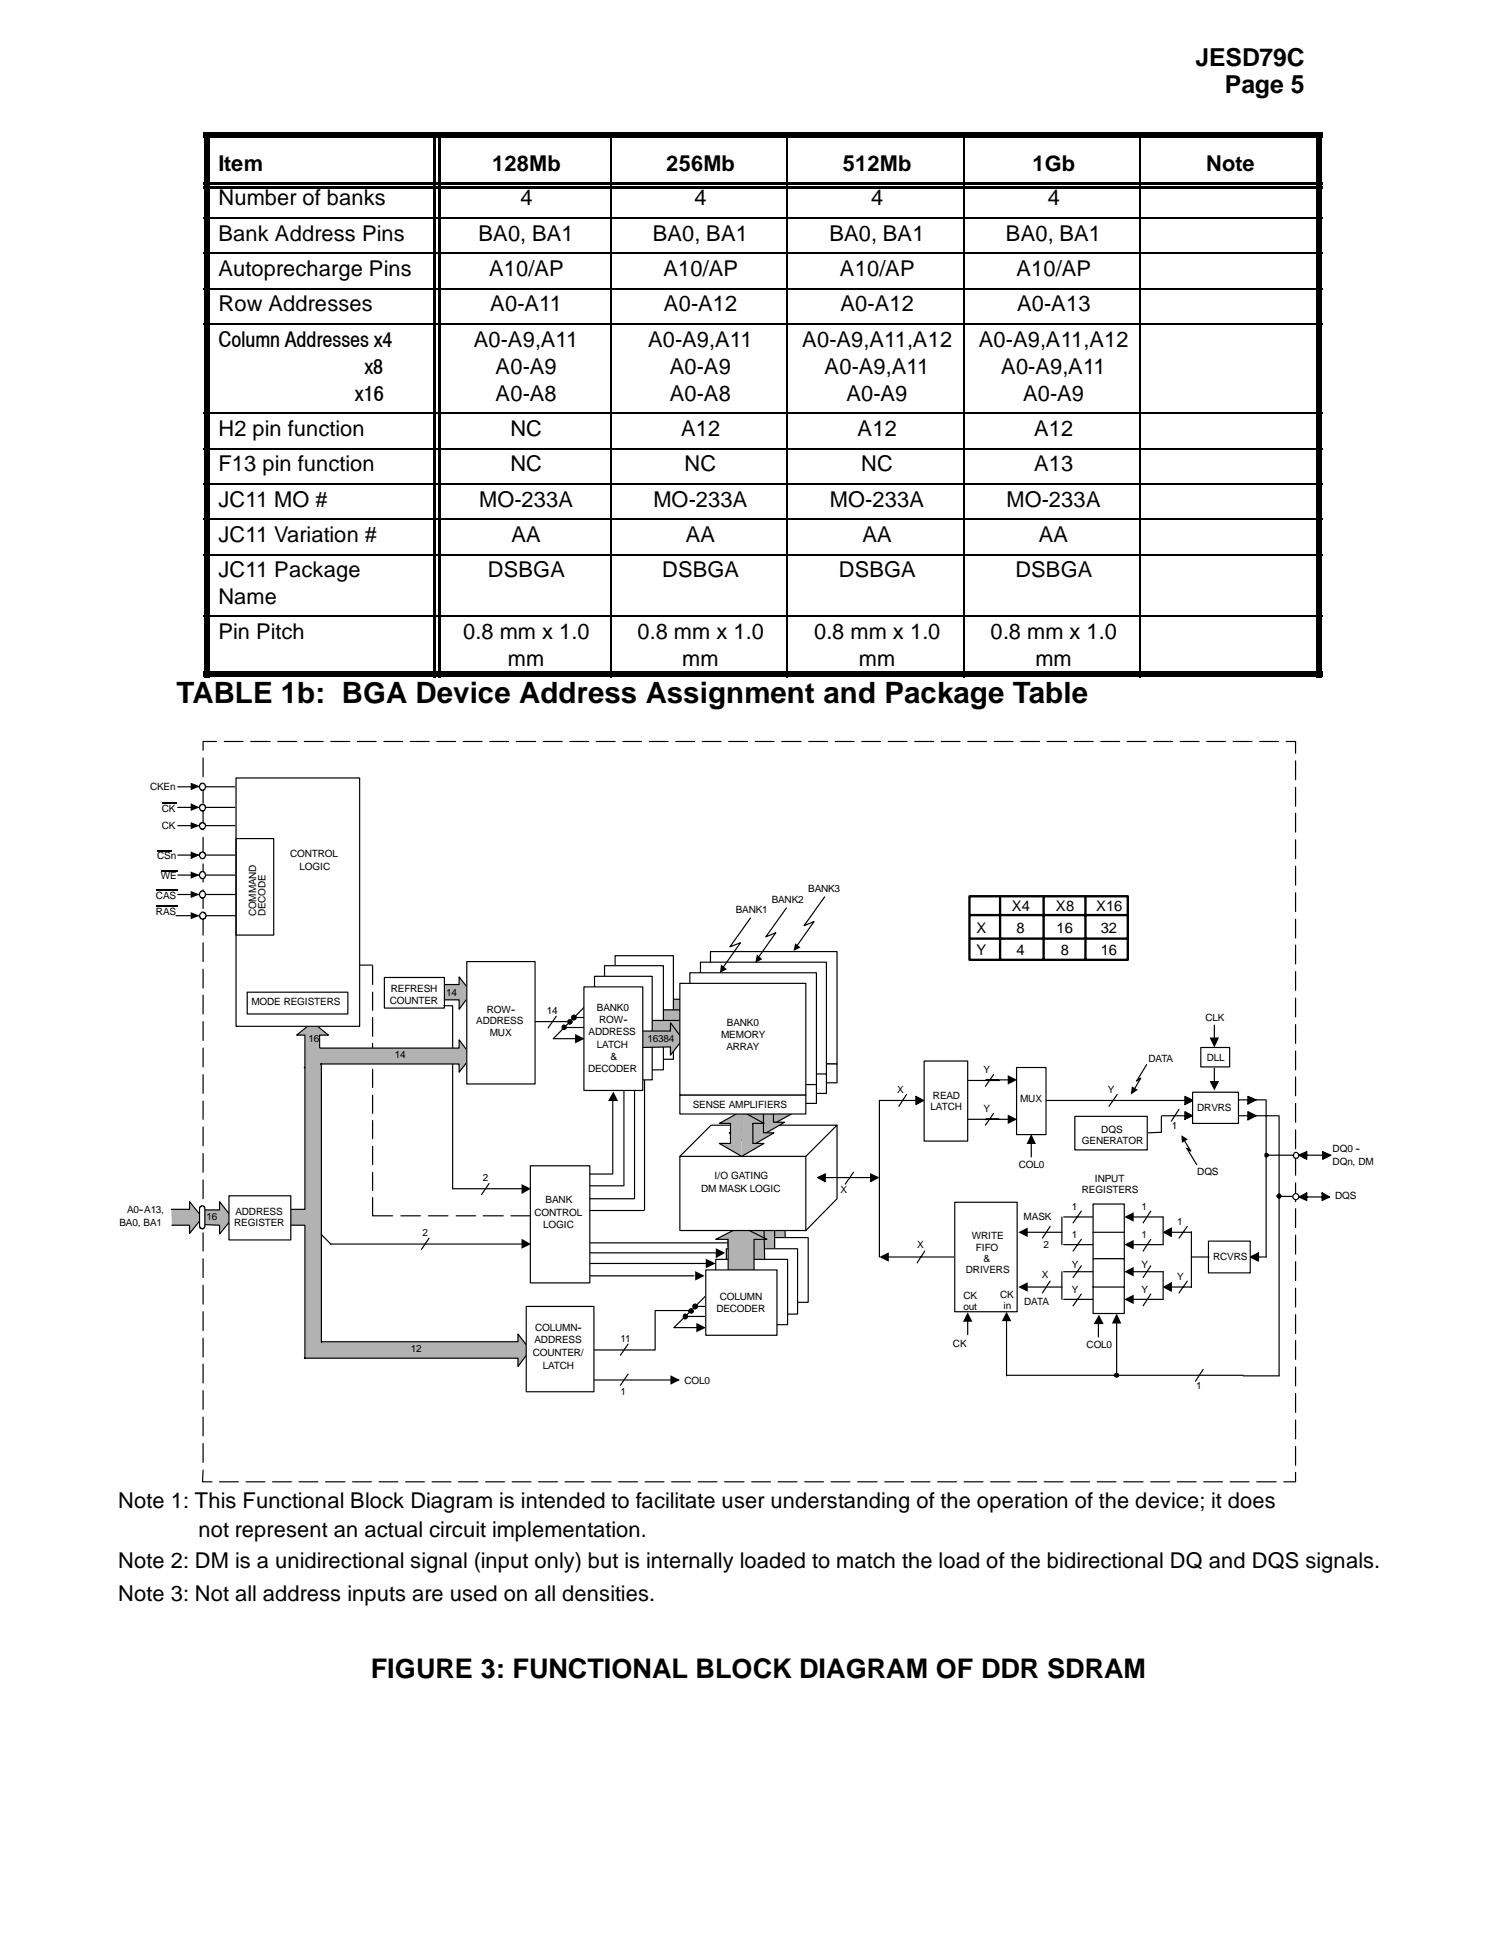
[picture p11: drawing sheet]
<svg xmlns="http://www.w3.org/2000/svg" width="216mm" height="279mm" viewBox="0 0 216 279" stroke-linecap="round" stroke-linejoin="round" font-family="sans-serif">
<g fill="#000">
<path d="M29.3 19.1h.8v7.2h-.8zM29.3 19.1h33.2v.8h-33.2zM62.3 19.1h25.6v.8h-25.6zM87.7 19.1h25.6v.8h-25.6zM113.1 19.1h25.6v.8h-25.6zM138.5 19.1h25.6v.8h-25.6zM163.9 19.1h26.3v.8h-26.3zM189.3 19.1h.8v7.2h-.8zM29.3 26.2h.8v5.2h-.8zM29.3 31.2h.8v5.3h-.8zM29.3 36.3h.8v5.3h-.8zM189.3 26.2h.8v5.2h-.8z"/>
<path d="M189.3 31.2h.8v5.3h-.8zM189.3 36.3h.8v5.3h-.8zM29.3 41.4h.8v5.2h-.8zM29.3 46.5h.8v13h-.8zM29.3 59.4h.8v5.2h-.8zM189.3 41.4h.8v5.2h-.8zM189.3 46.5h.8v13h-.8zM189.3 59.4h.8v5.2h-.8zM29.3 64.4h.8v5.3h-.8zM29.3 69.5h.8v5.2h-.8zM29.3 74.6h.8v5.2h-.8zM29.3 79.7h.8v8.9h-.8z"/>
<path d="M189.3 64.4h.8v5.3h-.8zM189.3 69.5h.8v5.2h-.8zM189.3 74.6h.8v5.2h-.8zM189.3 79.7h.8v8.9h-.8zM29.3 88.5h.8v8.9h-.8zM29.3 96.6h33.2v.8h-33.2zM62.3 96.6h25.6v.8h-25.6zM87.7 96.6h25.6v.8h-25.6zM113.1 96.6h25.6v.8h-25.6zM138.5 96.6h25.6v.8h-25.6zM163.9 96.6h26.3v.8h-26.3zM189.3 88.5h.8v8.9h-.8z"/>
</g>
<path d="M62.5 19.1v78.3M63.2 19.1v78.3M29.3 26.4h160.9M29.3 27h160.9" fill="none" stroke="#000" stroke-width=".4"/>
<g fill="none" stroke="#000" stroke-width=".23">
<path d="M87.8 19.1v78.3M113.2 19.1v78.3M138.6 19.1v78.3M164 19.1v78.3M29.3 31.4h160.9M29.3 36.4h160.9M29.3 41.5h160.9M29.3 46.6h160.9M29.3 59.5h160.9M29.3 64.5h160.9M29.3 69.6h160.9M29.3 74.7h160.9"/>
<path d="M29.3 79.8h160.9M29.3 88.6h160.9"/>
</g>
<g fill="none" stroke="#000" stroke-width=".17">
<path d="M51.7 138.9h1.9M53.6 139v2.6M53.6 142.7v2.7M53.6 146.4v2.7M53.6 150.1v2.6M53.6 153.8v2.7M53.6 157.6v2.6M65.1 144.8v26.2M77 147h4.9M81 147.5l.4 .1v.1v.2l-.1 .2-.4-.1v-.3zM81 147.8h4.4M81.7 146.8l.4-.1 .2 .2-.1 .3-.3 .1-.2-.1z"/>
<path d="M82.5 146.4h4.4M88.3 144.9h-4.3l-4.4 4.5h4.3M53.6 161.2v2.6M53.6 164.9v2.7M53.6 168.7v2.6M53.6 172.3v2.6M53.7 174.9h2.8M57.7 174.9h2.8M61.6 174.9h2.8M65.6 174.9h2.8M69.5 174.9h2.9M73.5 174.9h2.8"/>
<path d="M120.4 161.9v10.6l-4.5 4.5"/>
<circle cx="82.5" cy="146.4" r=".32"/>
</g>
<g fill="#000">
<path d="M82.7 148.8l1.4 .6-1.4 .7zM84.2 147.2l1.4 .6-1.4 .7zM85.7 145.7l1.3 .7-1.3 .7zM87.3 144.3l1.3 .6-1.3 .7z"/>
<path d="M81 147.5l.4 .1v.1v.2l-.1 .2-.4-.1v-.3z" fill-rule="evenodd"/>
<path d="M81.7 146.8l.4-.1 .2 .2-.1 .3-.3 .1-.2-.1z" fill-rule="evenodd"/>
<circle cx="82.5" cy="146.4" r=".32"/>
</g>
<path d="M117 165.5h1.3v7.6h-1.3z" fill-rule="evenodd" fill="#fff"/>
<path d="M117 165.5h1.3v7.6h-1.3z" fill="none" stroke="#fff" stroke-width=".17"/>
<g fill="none" stroke="#000" stroke-width=".17">
<path d="M89.7 156v14.6M91.3 154.5v17.9M92.7 152.9v21.2M84.8 178.8h20.4M97.8 166.4l4.5-4.5h18.1l-4.5 4.5M84.8 180.3h18.5M84.8 181.8h17.1M85.4 198.5h12.2M94.2 188.6h5.1M98.5 189.1a.35 .35 0 0 1 .4 .3 .35 .35 0 0 1-.4 .3l-.2-.1v-.4zM98.5 189.4h4.3M99.9 188h4.4"/>
<path d="M105.7 186.5h-4.3l-4.5 4.5h4.4"/>
<circle cx="99.4" cy="188.6" r=".32"/>
<circle cx="100" cy="188" r=".32"/>
</g>
<g fill="#000">
<path d="M89.7 155.4l.8 1.4h-1.4zM91.3 153.9l.6 1.4h-1.3zM92.8 152.2l.7 1.5h-1.5zM104.6 178.1l1.4 .7-1.4 .7zM96.4 197.9l1.4 .6-1.4 .7zM100.2 190.3l1.3 .7-1.3 .7zM101.5 181.1l1.5 .7-1.5 .7zM101.7 188.7l1.3 .7-1.3 .7zM103 179.6l1.3 .7-1.3 .7zM103.1 187.3l1.4 .7-1.4 .6zM104.6 185.8l1.4 .7-1.4 .7z"/>
<path d="M98.5 189.1a.35 .35 0 0 1 .4 .3 .35 .35 0 0 1-.4 .3l-.2-.1v-.4z" fill-rule="evenodd"/>
<circle cx="99.4" cy="188.6" r=".32"/>
<circle cx="100" cy="188" r=".32"/>
</g>
<path d="M107.4 173.8l3.7-1.8 3.6 1.8h-1.8v4.4h-3.8v-4.4z" fill-rule="evenodd" fill="#b2b2b2"/>
<path d="M107.4 173.8l3.7-1.8 3.6 1.8h-1.8v4.4h-3.8v-4.4z" fill="none" stroke="#000" stroke-width=".17"/>
<path d="M111.1 155.3l3.2 1.8h-1.5v2.9h1.5l-3.2 1.8z" fill-rule="evenodd" fill="#b2b2b2"/>
<path d="M111.1 155.3l3.2 1.8h-1.5v.1M112.8 157.1v2.9h1.5l-3.2 1.8" fill="none" stroke="#000" stroke-width=".17"/>
<path d="M107.9 157.1l3.2-1.8v6.5l-3.2-1.8h1.6v-2.9z" fill-rule="evenodd" fill="#b2b2b2"/>
<path d="M109.5 157.1v2.9h-1.6l3.2 1.8M111.1 155.3l-3.2 1.8h1.6v.1" fill="none" stroke="#000" stroke-width=".17"/>
<path d="M96.7 143.8h4.1v-1.1l1.9 2.2-1.9 2.4v-1.2h-4.1z" fill-rule="evenodd" fill="#b2b2b2"/>
<path d="M96.7 143.8h4.1v-1.1l1.9 2.2-1.9 2.4v-1.2h-4.1z" fill="none" stroke="#000" stroke-width=".17"/>
<path d="M105.9 178.1h10.3v9.3h-10.3z" fill-rule="evenodd" fill="#fff"/>
<path d="M105.9 178.1h10.3v9.3h-10.3z" fill="none" stroke="#000" stroke-width=".17"/>
<path d="M102.2 136.9h18.2v16.2h-18.2z" fill-rule="evenodd" fill="#fff"/>
<path d="M102.2 136.9h18.2v16.2h-18.2z" fill="none" stroke="#000" stroke-width=".17"/>
<path d="M88.5 137.5h8.4v14.9h-8.4z" fill-rule="evenodd" fill="#fff"/>
<path d="M88.5 137.5h8.4v14.9h-8.4z" fill="none" stroke="#000" stroke-width=".17"/>
<path d="M102.2 153.1h18.2v2.7h-18.2z" fill-rule="evenodd" fill="#fff"/>
<path d="M102.2 153.1h18.2v2.7h-18.2z" fill="none" stroke="#000" stroke-width=".17"/>
<path d="M105.9 175.3l3.7-1.8 3.7 1.8h-1.9v4.4h-3.7v-4.4z" fill-rule="evenodd" fill="#b2b2b2"/>
<path d="M105.9 175.3l3.7-1.8 3.7 1.8h-1.9v4.4h-3.7v-4.4z" fill="none" stroke="#000" stroke-width=".17"/>
<path d="M109.6 156.8l3.3 1.9h-1.6v2.8h1.6l-3.3 1.8z" fill-rule="evenodd" fill="#b2b2b2"/>
<path d="M109.6 156.8l3.3 1.9h-1.6v.1M111.3 158.7v2.8h1.6l-3.3 1.8" fill="none" stroke="#000" stroke-width=".17"/>
<path d="M106.4 158.7l3.2-1.9v6.5l-3.2-1.8h1.6v-2.8z" fill-rule="evenodd" fill="#b2b2b2"/>
<path d="M108 158.7v2.8h-1.6l3.2 1.8M109.6 156.8l-3.2 1.9h1.6v.1" fill="none" stroke="#000" stroke-width=".17"/>
<path d="M95.2 145.3h4.2v-1.1l1.8 2.3-1.8 2.3v-1.1h-4.2z" fill-rule="evenodd" fill="#b2b2b2"/>
<path d="M95.2 145.3h4.2v-1.1l1.8 2.3-1.8 2.3v-1.1h-4.2z" fill="none" stroke="#000" stroke-width=".17"/>
<path d="M104.5 179.7h10.2v9.4h-10.2z" fill-rule="evenodd" fill="#fff"/>
<path d="M104.5 179.7h10.2v9.4h-10.2z" fill="none" stroke="#000" stroke-width=".17"/>
<path d="M100.8 138.4h18.1v16.2h-18.1z" fill-rule="evenodd" fill="#fff"/>
<path d="M100.8 138.4h18.1v16.2h-18.1z" fill="none" stroke="#000" stroke-width=".17"/>
<path d="M87 138.9h8.4v15h-8.4z" fill-rule="evenodd" fill="#fff"/>
<path d="M87 138.9h8.4v15h-8.4z" fill="none" stroke="#000" stroke-width=".17"/>
<path d="M100.8 154.5h18.1v2.8h-18.1z" fill-rule="evenodd" fill="#fff"/>
<path d="M100.8 154.5h18.1v2.8h-18.1z" fill="none" stroke="#000" stroke-width=".17"/>
<path d="M104.4 176.9l3.7-1.9 3.7 1.9h-1.9l.1 4.4h-3.8v-4.4z" fill-rule="evenodd" fill="#b2b2b2"/>
<path d="M104.4 176.9l3.7-1.9 3.7 1.9h-1.9l.1 4.4h-3.8v-4.4z" fill="none" stroke="#000" stroke-width=".17"/>
<path d="M108.1 158.3l3.2 1.9h-1.5v2.8h1.5l-3.2 1.8z" fill-rule="evenodd" fill="#b2b2b2"/>
<path d="M108.1 158.3l3.2 1.9h-1.5v.1M109.8 160.2v2.8h1.5l-3.2 1.8" fill="none" stroke="#000" stroke-width=".17"/>
<path d="M104.9 160.2l3.2-1.9v6.5l-3.2-1.8h1.6v-2.8z" fill-rule="evenodd" fill="#b2b2b2"/>
<path d="M108.1 158.3l-3.2 1.9h1.6v.1M106.5 160.2v2.8h-1.6l3.2 1.8" fill="none" stroke="#000" stroke-width=".17"/>
<path d="M93.7 146.8h4.2v-1.1l1.8 2.3-1.8 2.3v-1.1h-4.2z" fill-rule="evenodd" fill="#b2b2b2"/>
<path d="M93.7 146.8h4.2v-1.1l1.8 2.3-1.8 2.3v-1.1h-4.2z" fill="none" stroke="#000" stroke-width=".17"/>
<path d="M103 181.2h10.3v9.4h-10.3z" fill-rule="evenodd" fill="#fff"/>
<path d="M103 181.2h10.3v9.4h-10.3z" fill="none" stroke="#000" stroke-width=".17"/>
<path d="M99.2 140h18.2v16h-18.2z" fill-rule="evenodd" fill="#fff"/>
<path d="M99.2 140h18.2v16h-18.2z" fill="none" stroke="#000" stroke-width=".17"/>
<path d="M85.5 140.5h8.3v14.9h-8.3z" fill-rule="evenodd" fill="#fff"/>
<path d="M85.5 140.5h8.3v14.9h-8.3z" fill="none" stroke="#000" stroke-width=".17"/>
<path d="M99.2 156h18.2v2.8h-18.2z" fill-rule="evenodd" fill="#fff"/>
<path d="M99.2 156h18.2v2.8h-18.2z" fill="none" stroke="#000" stroke-width=".17"/>
<path d="M63.8 141.6h2.2v-1.1l1.8 2.3-1.8 2.4v-1.4h-2.2z" fill-rule="evenodd" fill="#b2b2b2"/>
<path d="M63.8 141.6h2.2v-1.1l1.8 2.3-1.8 2.4v-1.4h-2.2" fill="none" stroke="#000" stroke-width=".17"/>
<path d="M29.5 174.1h2.1v-1.2l1.8 2.4-1.8 2.2v-1.2l-2.1-.1z" fill-rule="evenodd" fill="#b2b2b2"/>
<path d="M29.5 174.1h2.1v-1.2l1.8 2.4-1.8 2.2v-1.2l-2.1-.1" fill="none" stroke="#000" stroke-width=".17"/>
<path d="M42.7 148.9l2.3-1.8 2.2 1.8h-1.2v1.8l.1 .1h19.9v-1.2l1.8 2.4-1.8 2.3v-1.2h-19.9h.1v39.9h28.3v-1.1l1.8 2.3-1.8 2.4v-1.2h-30.7h.1v-19.1h-2.2v-2.3h2.2v-20.4h-.1h.1v-4.7z" fill-rule="evenodd" fill="#b2b2b2"/>
<g fill="none" stroke="#000" stroke-width=".17">
<path d="M25.6 118.8h8.2M25.6 116.2h8.2M29.2 109.1v2.7M29.2 112.9v2.7M29.2 116.7v2.7M31.2 106.7h-2v1.2M32.3 106.7h2.7M36.1 106.7h2.8M40 106.7h2.7M43.8 106.7h2.7M47.6 106.7h2.7M51.4 106.7h2.7"/>
<path d="M55.2 106.7h2.7M59 106.7h2.7M62.8 106.7h2.7M66.6 106.7h2.7M70.4 106.7h2.8M74.3 106.7h2.7M78.1 106.7h2.8M82 106.7h2.7M85.8 106.7h2.7M89.6 106.7h2.7M93.4 106.7h2.7M97.2 106.7h2.7"/>
<path d="M101 106.7h2.7M104.8 106.7h2.7M108.6 106.7h2.7M112.4 106.7h2.8M116.3 106.7h2.7M120.1 106.7h2.8M124 106.7h2.7M127.8 106.7h2.7M131.6 106.7h2.7M135.4 106.7h2.7M139.2 106.7h2.7M143 106.7h2.7"/>
<path d="M146.8 106.7h2.7M150.6 106.7h2.8M154.5 106.7h2.7M158.3 106.7h2.7M162.1 106.7h2.7M165.9 106.7h2.8M169.8 106.7h2.7M173.6 106.7h2.7M177.4 106.7h2.7M181.2 106.7h2.7M185 106.7h1.4v1.7M186.4 109.5v2.7"/>
<path d="M186.4 113.3v2.7M186.4 117v2.7M25.3 131.7h8.7M25.6 128.7h8.2M25.6 123h8.2M25.6 125.9h8.2M29.2 120.5v2.7M29.2 124.3v2.6M29.2 128v2.7M29.2 131.8v2.7M29.2 135.6v2.7M29.2 139.4v2.8"/>
<path d="M186.4 120.8v2.7M186.4 124.6v2.7M186.4 128.4v2.7M186.4 132.2v2.8M186.4 136v2.7M186.4 139.8v2.7M29.2 143.2v2.7M29.2 147v2.7M29.2 150.8v2.7M29.2 154.6v2.7M29.2 158.4v2.6M186.4 143.6v2.7"/>
<path d="M186.4 147.4v2.7M186.4 151.2v2.7M186.4 154.9v2.7M186.4 158.8v2.7M29.2 162.1v2.7M29.2 165.9v2.8M29.2 169.8v2.7M29.2 173.6v2.7M29.2 177.4v2.6M186.4 162.6v2.7M186.4 166.4v2.7M186.4 170.2v2.7"/>
<path d="M186.4 173.9v2.7M186.4 177.7v2.7M29.2 181.1v2.7M29.2 184.9v2.7M29.2 188.7v2.7M29.2 192.5v2.7M29.2 196.3v2.7M46.2 193.1v-40h-.1h19.9v1.2l1.8-2.3-1.8-2.4v1.2h-19.9l-.1-.1v-1.8h1.2l-2.2-1.8-2.3 1.8h1.2v4.7h-.1h.1v20.4h-2.2v2.3h2.2v19.1M46.2 193h28.3v-1.1l1.8 2.3-1.8 2.4v-1.2h-30.7M186.4 181.5v2.7M186.4 185.3v2.7M186.4 189.1v2.8"/>
<path d="M186.4 192.9v2.7M186.4 196.7v2.7M29.2 211.5l-.1 1.7h1.4M29.2 200.1v2.7M29.2 203.9v2.7M29.2 207.7v2.7M31.6 213.2h2.7M35.4 213.2h2.7M39.2 213.2h2.7M43 213.2h2.7M46.8 213.2h2.8M50.7 213.2h2.7"/>
<path d="M54.5 213.2h2.7M58.3 213.2h2.7M62.1 213.2h2.8M66 213.2h2.7M69.8 213.2h2.8M73.7 213.2h2.7M77.5 213.2h2.7M81.3 213.2h2.7M85.1 213.2h2.8M89 213.2h2.7M92.8 213.2h2.7M96.6 213.2h2.7"/>
<path d="M100.4 213.2h2.7M104.2 213.2h2.8M108.1 213.2h2.7M111.9 213.2h2.7M115.7 213.2h2.7M119.5 213.2h2.8M123.4 213.2h2.8M127.3 213.2h2.7M131.1 213.2h2.7M134.9 213.2h2.7M138.7 213.2h2.7M142.5 213.2h2.8"/>
<path d="M146.4 213.2h2.7M150.2 213.2h2.7M154 213.2h2.7M157.8 213.2h2.7M161.6 213.2h2.8M165.5 213.2h2.7M169.3 213.2h2.7M173.1 213.2h2.8M177 213.2h2.7M180.8 213.2h2.8M186.4 211.8v1.4h-1.7M186.4 200.5v2.7"/>
<path d="M186.4 204.3v2.7M186.4 208.1v2.7"/>
</g>
<path d="M34 111.9h17.7v35.8h-17.7z" fill-rule="evenodd" fill="#fff"/>
<path d="M34 111.9h17.7v35.8h-17.7z" fill="none" stroke="#000" stroke-width=".17"/>
<path d="M28.8 131.5l.2-.3 .5 .1 .1 .3v.3l-.1 .2a.36 .36 0 0 1-.4 .2 .36 .36 0 0 1-.3-.4h-.1z" fill-rule="evenodd" fill="#fff"/>
<path d="M28.8 131.5l.2-.3 .5 .1 .1 .3v.3l-.1 .2a.36 .36 0 0 1-.4 .2 .36 .36 0 0 1-.3-.4h-.1z" fill="none" stroke="#000" stroke-width=".17"/>
<path d="M22.4 130.4h3.1M22.4 128h3.1" fill="none" stroke="#000" stroke-width=".23"/>
<path d="M29 128.2h.3l.2 .2v.1v.4a.4 .4 0 0 1-.4 .3 .4 .4 0 0 1-.4-.3v-.4z" fill-rule="evenodd" fill="#fff"/>
<path d="M29 128.2h.3l.2 .2v.1v.4a.4 .4 0 0 1-.4 .3 .4 .4 0 0 1-.4-.3v-.4z" fill="none" stroke="#000" stroke-width=".17"/>
<path d="M67.1 138.3h9.9v17.7h-9.9z" fill-rule="evenodd" fill="#fff"/>
<path d="M67.1 138.3h9.9v17.7h-9.9z" fill="none" stroke="#000" stroke-width=".17"/>
<path d="M22.6 122.4h2.1" fill="none" stroke="#000" stroke-width=".23"/>
<path d="M28.8 122.7h.2v-.1l.5 .1v.2v.4a.4 .4 0 0 1-.4 .2 .4 .4 0 0 1-.4-.3z" fill-rule="evenodd" fill="#fff"/>
<path d="M28.8 122.7h.2v-.1l.5 .1v.2v.4a.4 .4 0 0 1-.4 .2 .4 .4 0 0 1-.4-.3z" fill="none" stroke="#000" stroke-width=".17"/>
<path d="M28.8 118.4h.2h.5v.2v.4a.4 .4 0 0 1-.4 .3 .4 .4 0 0 1-.4-.3z" fill-rule="evenodd" fill="#fff"/>
<path d="M28.8 118.4h.2h.5v.2v.4a.4 .4 0 0 1-.4 .3 .4 .4 0 0 1-.4-.3z" fill="none" stroke="#000" stroke-width=".17"/>
<path d="M23.1 125.3h2.4" fill="none" stroke="#000" stroke-width=".23"/>
<path d="M28.9 125.5l.4-.1 .2 .2v.1v.5a.4 .4 0 0 1-.4 .2 .4 .4 0 0 1-.4-.3v-.4z" fill-rule="evenodd" fill="#fff"/>
<path d="M28.9 125.5l.4-.1 .2 .2v.1v.5a.4 .4 0 0 1-.4 .2 .4 .4 0 0 1-.4-.3v-.4z" fill="none" stroke="#000" stroke-width=".17"/>
<path d="M23.3 115.5h2.1" fill="none" stroke="#000" stroke-width=".23"/>
<path d="M28.8 115.8h.2v-.1l.5 .1v.2v.4a.4 .4 0 0 1-.4 .3 .4 .4 0 0 1-.4-.4z" fill-rule="evenodd" fill="#fff"/>
<path d="M28.8 115.8h.2v-.1l.5 .1v.2v.4a.4 .4 0 0 1-.4 .3 .4 .4 0 0 1-.4-.4z" fill="none" stroke="#000" stroke-width=".17"/>
<path d="M75.7 188h9.7v12.2h-9.7z" fill-rule="evenodd" fill="#fff"/>
<path d="M75.7 188h9.7v12.2h-9.7z" fill="none" stroke="#000" stroke-width=".17"/>
<path d="M35.6 142.7h14.4v3.2h-14.4z" fill-rule="evenodd" fill="#fff"/>
<path d="M25.6 113.2h8.2M34 120.7h5.4v13.8h-5.4zM35.6 142.7h14.4v3.2h-14.4z" fill="none" stroke="#000" stroke-width=".17"/>
<path d="M27.4 115.6l1.3 .6-1.3 .5z" fill="#000"/>
<path d="M28.9 112.8l.4-.1 .2 .2v.1v.5a.4 .4 0 0 1-.4 .2 .4 .4 0 0 1-.4-.3v-.4z" fill-rule="evenodd" fill="#fff"/>
<path d="M28.9 112.8l.4-.1 .2 .2v.1v.5a.4 .4 0 0 1-.4 .2 .4 .4 0 0 1-.4-.3v-.4z" fill="none" stroke="#000" stroke-width=".17"/>
<path d="M27.4 112.6l1.3 .5-1.3 .6zM27.4 118.3l1.3 .5-1.3 .5zM27.4 125.4l1.3 .5-1.3 .5zM27.4 131.2l1.3 .5-1.3 .5zM27.4 128.2l1.3 .5-1.3 .5zM27.4 122.5l1.3 .5-1.3 .6z" fill="#000"/>
<path d="M24.6 174h2.7v-1.1l1.8 2.3-1.8 2.3v-1.2h-2.6z" fill-rule="evenodd" fill="#b2b2b2"/>
<path d="M24.6 174h2.7v-1.1l1.8 2.3-1.8 2.3v-1.2h-2.6" fill="none" stroke="#000" stroke-width=".17"/>
<path d="M55.3 140.6h8.6v4.4h-8.6z" fill-rule="evenodd" fill="#fff"/>
<path d="M55.3 140.6h8.6v4.4h-8.6z" fill="none" stroke="#000" stroke-width=".17"/>
<path d="M32.9 172h8.9v6.4h-8.9z" fill-rule="evenodd" fill="#fff"/>
<path d="M32.9 172h8.9v6.4h-8.9z" fill="none" stroke="#000" stroke-width=".17"/>
<path d="M28.8 173.6l.4-.1 .3 .2v2.8l-.1 .1a.32 .32 0 0 1-.3 .2 .32 .32 0 0 1-.3-.3h-.1v-2.8h.1z" fill-rule="evenodd" fill="#fff"/>
<path d="M28.8 173.6l.4-.1 .3 .2v2.8l-.1 .1a.32 .32 0 0 1-.3 .2 .32 .32 0 0 1-.3-.3h-.1v-2.8h.1z" fill="none" stroke="#000" stroke-width=".17"/>
<path d="M103 178.3l3.6-1.9 3.7 1.9h-1.8v4.5h-3.8v-4.5z" fill-rule="evenodd" fill="#b2b2b2"/>
<path d="M103 178.3l3.6-1.9 3.7 1.9h-1.8v4.5h-3.8v-4.5z" fill="none" stroke="#000" stroke-width=".17"/>
<path d="M106.7 159.9l3.2 1.7h-1.6v2.9h1.6l-3.2 1.9z" fill-rule="evenodd" fill="#b2b2b2"/>
<path d="M106.7 159.9l3.2 1.7h-1.6v.1M108.3 161.6v2.9h1.6l-3.2 1.9" fill="none" stroke="#000" stroke-width=".17"/>
<path d="M103.5 161.6l3.2-1.7v6.5l-3.2-1.9h1.6v-2.9z" fill-rule="evenodd" fill="#b2b2b2"/>
<path d="M106.7 159.9l-3.2 1.7h1.6v.1M105.1 161.6v2.9h-1.6l3.2 1.9" fill="none" stroke="#000" stroke-width=".17"/>
<path d="M92.3 148.3h4.1v-1.1l1.8 2.3-1.8 2.3v-1.2l-4.1 .1z" fill-rule="evenodd" fill="#b2b2b2"/>
<path d="M92.3 148.3h4.1v-1.1l1.8 2.3-1.8 2.3v-1.2l-4.1 .1z" fill="none" stroke="#000" stroke-width=".17"/>
<path d="M97.8 166.4h18.1v10.6h-18.1z" fill-rule="evenodd" fill="#fff"/>
<path d="M97.8 166.4h18.1v10.6h-18.1z" fill="none" stroke="#000" stroke-width=".17"/>
<path d="M101.5 182.7h10.3v9.4h-10.3z" fill-rule="evenodd" fill="#fff"/>
<path d="M101.5 182.7h10.3v9.4h-10.3z" fill="none" stroke="#000" stroke-width=".17"/>
<path d="M97.8 141.5h18.1v16.1h-18.1z" fill-rule="evenodd" fill="#fff"/>
<path d="M97.8 141.5h18.1v16.1h-18.1z" fill="none" stroke="#000" stroke-width=".17"/>
<path d="M84 142h8.5v14.9h-8.5z" fill-rule="evenodd" fill="#fff"/>
<path d="M84 142h8.5v14.9h-8.5z" fill="none" stroke="#000" stroke-width=".17"/>
<path d="M97.8 157.6h18.1v2.7h-18.1z" fill-rule="evenodd" fill="#fff"/>
<path d="M107.9 132.1l-2.9 4.1 1.5-.6-2.4 3.5M88.1 157.6v11.2M97.8 157.6h18.1v2.7h-18.1zM84.8 183.6h15" fill="none" stroke="#000" stroke-width=".17"/>
<path d="M103.7 138.8l.9 .6-1.1 .6zM88.2 157.1l.7 1.3h-1.4zM100 182.9l1.3 .7-1.3 .6z" fill="#000"/>
<path d="M76.3 167.7h8.5v16.9h-8.5z" fill-rule="evenodd" fill="#fff"/>
<g fill="none" stroke="#000" stroke-width=".17">
<path d="M113.1 130.6l-2.9 4.2 1.4-.6-2.5 3.5M118.6 129l-2.9 4.2 1.4-.6-2.5 3.5M63.8 144.7h1.3M80 146.2l-1.2 1.7M131.7 157.7l1.1 .6-1.1 .6zM131.7 158.3h-5.2v22.5M142.9 154.6l-1.2 1.7M145 155.4h-5.7M150.5 158.3h19.9M160.7 157.5l-1.2 1.7M170.4 157.7l1.2 .6-1.2 .6zM46.2 177.6l1.4 1.4"/>
<path d="M47.5 179h28.2M61.7 178.1l-1.1 1.6M65.1 171h10.6M70.4 170.3l-1.1 1.6M76.3 167.7h8.5v16.9h-8.5zM84.8 170.6h4.9M84.8 172.5h6.5M84.8 174.2h7.8M84.8 168.9h3.3M117.6 169.4l1.1-.5v1.1zM118.7 169.4h6.5M125.2 168.9l1.1 .5-1.1 .6z"/>
<path d="M139.3 161h4.4h-1.9v.1M141.8 161h3.2M142.9 160.2l-1.2 1.7M152.7 175.1v4M153 175.1h4.3M153 179.1h4.3M155.5 174.2l-1.2 1.7M155.5 178.3l-1.2 1.7M163 175.1h4.3v4h-4.3M165.5 174.2l-1.1 1.7M165.5 178.3l-1.1 1.7M171.4 177.2v8.1"/>
<path d="M90.3 193.4l-1.1 1.6M90.3 197.7l-1.1 1.6M94.2 188.6v5.6h-8.7M179.8 180.8l1.2-.5v1.1zM181 180.8h1.1"/>
</g>
<g fill="#000">
<path d="M108.9 137.3l.7 .7-1 .5zM114.4 135.7l.7 .6-1 .5zM131.7 157.7l1.1 .6-1.1 .6zM144.9 154.7l1.4 .7-1.4 .6zM170.4 157.7l1.2 .6-1.2 .6zM75 178.2l1.4 .8-1.4 .7zM75 170.3l1.4 .7-1.4 .8zM144.9 160.4l1.4 .6-1.4 .7zM161.7 175.1l1.4-.7v1.4zM161.7 179.1l1.4-.7v1.3zM179.8 180.8l1.2-.5v1.1z"/>
<path d="M117.6 169.4l1.1-.5v1.1zM125.2 168.9v1.1l1.1-.6z" fill-rule="evenodd"/>
</g>
<path d="M173.8 178.6h6v4.5h-6z" fill-rule="evenodd" fill="#fff"/>
<path d="M130.4 157.5l-1.1 1.7M122.8 168.7l-1.2 1.6M147.7 177.3h5M151 176.4l-1.1 1.7M167 162.9l-1.8 .1M167.4 177.3l1.1-.6v1.2zM168.5 177.3h2.9M170.8 176.4l-1.2 1.7M173.8 178.6h6v4.5h-6zM127.5 180.8h9.8M133 180l-1.1 1.7M171.4 180.8h2.5" fill="none" stroke="#000" stroke-width=".17"/>
<path d="M146.5 177.3l1.3-.7v1.4zM167.4 177.3l1.1-.6v1.2zM126.5 180.8l1.3-.6v1.3z" fill="#000"/>
<path d="M137.3 173h9v15.7h-9z" fill-rule="evenodd" fill="#fff"/>
<path d="M164.9 153.2l-1.4 2.3 .6-.4-.9 1.6M169.6 159.6l-1.1 1.7M170.4 159.9l1.1 .6-1.1 .5zM174.7 147.5v2.7M174.7 153.7v2.7M137.3 173h9v15.7h-9zM148.3 163.7v2.8M167 160.6v2.3M167.1 160.5h3.3M170.3 164.1l1 1.5-.6-.4 1.4 2.4M139.2 189.2v2.8M158 189.6v2.8" fill="none" stroke="#000" stroke-width=".17"/>
<path d="M162.8 156.3l.9 .5-1.1 .7zM174 155.5h1.3l-.6 1.4zM174 149.3h1.3l-.6 1.4zM148.3 163.2l.7 1.4h-1.3zM170.4 159.9l1.1 .6-1.1 .5zM169.9 163.3l1 .6-.9 .5zM139.2 188.8l.7 1.4h-1.4zM158.1 189.1l.6 1.4h-1.4z" fill="#000"/>
<path d="M157.2 173.2h4.5v7.9h-4.5z" fill-rule="evenodd" fill="#fff"/>
<path d="M157.2 173.2h4.5v7.9h-4.5z" fill="none" stroke="#000" stroke-width=".17"/>
<path d="M132.9 152.7h6.3v11.5h-6.3z" fill-rule="evenodd" fill="#fff"/>
<path d="M132.9 152.7h6.3v11.5h-6.3z" fill="none" stroke="#000" stroke-width=".17"/>
<path d="M146.2 153.6h4.3v9.6h-4.3z" fill-rule="evenodd" fill="#fff"/>
<path d="M146.2 153.6h4.3v9.6h-4.3z" fill="none" stroke="#000" stroke-width=".17"/>
<path d="M154.6 160.6h10.4v4.8h-10.4z" fill-rule="evenodd" fill="#fff"/>
<path d="M154.6 160.6h10.4v4.8h-10.4z" fill="none" stroke="#000" stroke-width=".17"/>
<path d="M171.5 157.1h6.6v4.5h-6.6z" fill-rule="evenodd" fill="#fff"/>
<path d="M171.5 157.1h6.6v4.5h-6.6z" fill="none" stroke="#000" stroke-width=".17"/>
<path d="M172.7 150.7h4.2v2.8h-4.2z" fill-rule="evenodd" fill="#fff"/>
<g fill="none" stroke="#000" stroke-width=".17">
<path d="M172.7 150.7h4.2v2.8h-4.2zM157.2 177.3h4.4M147.7 185.2h5M151 184.3l-1.1 1.7M152.7 183v3.9M153 183h4.3M153 186.9h4.3M155.5 182.1l-1.2 1.7M155.5 186.2l-1.2 1.7M163 183h4.3v3.9h-4.3M165.5 182.1l-1.1 1.7M165.5 186.2l-1.1 1.7"/>
<path d="M167.4 185.2l1.1-.6v1.2zM168.5 185.2h2.9M170.8 184.3l-1.2 1.7"/>
</g>
<path d="M146.5 185.2l1.3-.7v1.3zM161.7 183l1.4-.7v1.3zM161.7 186.9l1.4-.6v1.3zM167.4 185.2l1.1-.6v1.2z" fill="#000"/>
<path d="M157.2 181.1h4.5v7.9h-4.5z" fill-rule="evenodd" fill="#fff"/>
<g fill="none" stroke="#000" stroke-width=".17">
<path d="M178.1 158.2h1.4M179.5 157.7l1.2 .5-1.2 .6zM179.5 159.9l1.2 .6-1.2 .6zM180.1 158.2h1.9M182.1 158.2v22.6M178.1 160.5h1.4M180.2 160.5h3.7M182 165.9l.4 .1 .1 .2-.1 .2-.2 .1-.3-.1zM182.2 166.2h3.8M183.7 172l.2-.2h.2l.1 .2v.2l-.1 .2h-.2l-.3-.3zM184 160.5v37.5h-5.2M184.1 172.1h1.8"/>
<path d="M186.8 166.2l1.2-.5v1.1zM186.9 172.2l1.1-.6v1.1zM188 166.2h2.2M188 172.2h2.2M190.2 171.6l1.1 .6-1.1 .5zM190.2 165.7l1.2 .5-1.2 .6zM144.8 189.9v8.1M144.8 197.9h34M157.2 181.1h4.5v7.9h-4.5zM157.2 185.2h4.4"/>
<circle cx="160.6" cy="197.9" r=".28"/>
</g>
<g fill="#000">
<path d="M179.5 157.7l1.2 .5-1.2 .6zM179.5 159.9l1.2 .6-1.2 .6zM144.8 188.7l.7 1.4h-1.4z"/>
<path d="M182 165.9l.4 .1 .1 .2-.1 .2-.2 .1-.3-.1z" fill-rule="evenodd"/>
<path d="M183.7 172l.2-.2h.2l.1 .2v.2l-.1 .2h-.2l-.3-.3z" fill-rule="evenodd"/>
<path d="M190.2 171.6v1.1l1.1-.5zM186.9 172.2l1.1-.6v1.1z" fill-rule="evenodd"/>
<path d="M190.2 165.7v1.1l1.2-.6zM186.8 166.2l1.2-.5v1.1z" fill-rule="evenodd"/>
<circle cx="160.6" cy="197.9" r=".28"/>
</g>
<circle cx="186.4" cy="172.2" r=".45" fill="#fff"/>
<circle cx="186.4" cy="172.2" r=".45" fill="none" stroke="#000" stroke-width=".17"/>
<path d="M186.2 165.9l.2-.1a.46 .46 0 0 1 .4 .3 .46 .46 0 0 1-.2 .5h-.4l-.2-.4z" fill-rule="evenodd" fill="#fff"/>
<path d="M186.2 165.9l.2-.1a.46 .46 0 0 1 .4 .3 .46 .46 0 0 1-.2 .5h-.4l-.2-.4zM160.6 190.1v7.9M173.1 197l-1.1 1.7" fill="none" stroke="#000" stroke-width=".17"/>
<path d="M160.6 189l.7 1.4h-1.4z" fill="#000"/>
<path d="M139.4 128.9h22.8v9.2h-22.8zM139.6 131.7h22.5M139.6 135h22.5M143.8 129.2v8.9M150.1 129.2v8.9M156.1 129.2v8.9" fill="none" stroke="#000" stroke-width=".34"/>
<text font-size="4.2" x="25.4" y="101.2">TABLE 1b: BGA Device Address Assignment and Package Table</text>
<text font-size="3.9" x="53.3" y="241.5">FIGURE 3: FUNCTIONAL BLOCK DIAGRAM OF DDR SDRAM</text>
<g font-size="3.6">
<text x="172" y="9.5">JESD79C</text>
<text x="176.2" y="13.4">Page 5</text>
</g>
<g font-size="3.1">
<text x="31.4" y="24.6">Item</text>
<text x="31.4" y="29.5">Number of banks</text>
<text x="70.8" y="24.6">128Mb</text>
<text x="74.8" y="29.5">4</text>
<text x="95.8" y="24.6">256Mb</text>
<text x="99.9" y="29.5">4</text>
<text x="121.2" y="24.6">512Mb</text>
<text x="125.3" y="29.5">4</text>
<text x="148.5" y="24.6">1Gb</text>
<text x="150.7" y="29.5">4</text>
<text x="173.5" y="24.6">Note</text>
<text x="31.4" y="34.6">Bank Address Pins</text>
<text x="68.8" y="34.6">BA0, BA1</text>
<text x="93.9" y="34.6">BA0, BA1</text>
<text x="119.3" y="34.6">BA0, BA1</text>
<text x="144.7" y="34.6">BA0, BA1</text>
<text x="31.4" y="39.7">Autoprecharge Pins</text>
<text x="70.4" y="39.7">A10/AP</text>
<text x="95.4" y="39.7">A10/AP</text>
<text x="120.8" y="39.7">A10/AP</text>
<text x="146.2" y="39.7">A10/AP</text>
<text x="31.4" y="44.8">Row Addresses</text>
<text x="70.5" y="44.8">A0-A11</text>
<text x="95.5" y="44.8">A0-A12</text>
<text x="120.9" y="44.8">A0-A12</text>
<text x="146.3" y="44.8">A0-A13</text>
<text x="31.4" y="49.9">Column Addresses x4</text>
<text x="52.4" y="53.8">x8</text>
<text x="68.2" y="49.9">A0-A9,A11</text>
<text x="71.3" y="53.8">A0-A9</text>
<text x="93.2" y="49.9">A0-A9,A11</text>
<text x="96.4" y="53.8">A0-A9</text>
<text x="115.4" y="49.9">A0-A9,A11,A12</text>
<text x="118.6" y="53.8">A0-A9,A11</text>
<text x="140.8" y="49.9">A0-A9,A11,A12</text>
<text x="144" y="53.8">A0-A9,A11</text>
<text x="51.1" y="57.7">x16</text>
<text x="71.3" y="57.7">A0-A8</text>
<text x="96.4" y="57.7">A0-A8</text>
<text x="121.8" y="57.7">A0-A9</text>
<text x="147.2" y="57.7">A0-A9</text>
<text x="31.4" y="62.7">H2 pin function</text>
<text x="73.4" y="62.7">NC</text>
<text x="98" y="62.7">A12</text>
<text x="123.4" y="62.7">A12</text>
<text x="148.8" y="62.7">A12</text>
<text x="31.4" y="67.8">F13 pin function</text>
<text x="73.4" y="67.8">NC</text>
<text x="98.5" y="67.8">NC</text>
<text x="123.9" y="67.8">NC</text>
<text x="148.8" y="67.8">A13</text>
<text x="31.4" y="72.9">JC11 MO #</text>
<text x="31.4" y="78">JC11 Variation #</text>
<text x="68.9" y="72.9">MO-233A</text>
<text x="73.6" y="78">AA</text>
<text x="94" y="72.9">MO-233A</text>
<text x="98.6" y="78">AA</text>
<text x="119.4" y="72.9">MO-233A</text>
<text x="124" y="78">AA</text>
<text x="144.8" y="72.9">MO-233A</text>
<text x="149.4" y="78">AA</text>
<text x="31.4" y="83.1">JC11 Package</text>
<text x="70.2" y="83.1">DSBGA</text>
<text x="95.2" y="83.1">DSBGA</text>
<text x="120.6" y="83.1">DSBGA</text>
<text x="146" y="83.1">DSBGA</text>
<text x="31.4" y="87">Name</text>
<text x="31.4" y="91.9">Pin Pitch</text>
<text x="66.6" y="91.9">0.8 mm x 1.0</text>
<text x="73.1" y="95.8">mm</text>
<text x="91.7" y="91.9">0.8 mm x 1.0</text>
<text x="98.1" y="95.8">mm</text>
<text x="117.1" y="91.9">0.8 mm x 1.0</text>
<text x="123.5" y="95.8">mm</text>
<text x="142.5" y="91.9">0.8 mm x 1.0</text>
<text x="148.9" y="95.8">mm</text>
<text x="17" y="217">Note 1: This Functional Block Diagram is intended to facilitate user understanding of the operation of the device; it does</text>
<text x="28.5" y="221.1">not represent an actual circuit implementation.</text>
<text x="17" y="225.6">Note 2: DM is a unidirectional signal (input only) but is internally loaded to match the load of the bidirectional DQ and DQS signals.</text>
<text x="17" y="230.3">Note 3: Not all address inputs are used on all densities.</text>
</g>
<g font-size="2.1">
<text x="145.5" y="131.1">X4</text>
<text x="151.9" y="131.1">X8</text>
<text x="157.6" y="131.1">X16</text>
<text x="140.5" y="134.2">X</text>
<text x="140.5" y="137.4">Y</text>
<text x="146.2" y="134.2">8</text>
<text x="146.2" y="137.4">4</text>
<text x="152" y="134.2">16</text>
<text x="152.6" y="137.4">8</text>
<text x="158.3" y="134.2">32</text>
<text x="158.3" y="137.4">16</text>
</g>
<g font-size="1.4">
<text x="21.6" y="113.7">CKEn</text>
<text x="23.3" y="119.2">CK</text>
<text x="23.3" y="116.8">CK</text>
<text x="22.6" y="123.6">CSn</text>
<text x="41.7" y="123.4">CONTROL</text>
<text x="43.1" y="125.1">LOGIC</text>
<text x="22.4" y="131.7">RAS</text>
<text x="22.4" y="129.3">CAS</text>
<text x="23.1" y="126.5">WE</text>
<text x="36.8" y="131.8" transform="rotate(-90 36.8 131.8)">COMMAND</text>
<text x="38.2" y="131.8" transform="rotate(-90 38.2 131.8)">DECODE</text>
<text x="105.8" y="131.3">BANK1</text>
<text x="111" y="129.9">BANK2</text>
<text x="116.2" y="128.3">BANK3</text>
<text x="56.2" y="142.7">REFRESH</text>
<text x="64.2" y="143.3">14</text>
<text x="36.2" y="144.5">MODE REGISTERS</text>
<text x="44.4" y="149.9">16</text>
<text x="56" y="144.4">COUNTER</text>
<text x="68.5" y="147.3">ADDRESS</text>
<text x="70" y="145.7">ROW--</text>
<text x="70.4" y="149.1">MUX</text>
<text x="78.7" y="145.9">14</text>
<text x="84.7" y="148.9">ADDRESS</text>
<text x="85.9" y="145.5">BANK0</text>
<text x="86.2" y="147.2">ROW--</text>
<text x="93.1" y="149.9">16384</text>
<text x="103.7" y="149.4">MEMORY</text>
<text x="104.6" y="147.6">BANK0</text>
<text x="173.4" y="146.9">CLK</text>
<text x="56.8" y="152.2">14</text>
<text x="84.6" y="154.2">DECODER</text>
<text x="85.9" y="150.7">LATCH</text>
<text x="87.8" y="152.5">&amp;</text>
<text x="104.5" y="151">ARRAY</text>
<text x="141.5" y="154.4">Y</text>
<text x="165.2" y="152.8">DATA</text>
<text x="173.6" y="152.7">DLL</text>
<text x="99.7" y="159.4">SENSE AMPLIFIERS</text>
<text x="129" y="157.2">X</text>
<text x="133.9" y="159.8">LATCH</text>
<text x="134.2" y="158.2">READ</text>
<text x="141.5" y="159.9">Y</text>
<text x="146.7" y="158.5">MUX</text>
<text x="159.3" y="157.2">Y</text>
<text x="172.2" y="159.9">DRVRS</text>
<text x="146.6" y="168">COL0</text>
<text x="155.6" y="164.6">GENERATOR</text>
<text x="158.4" y="163">DQS</text>
<text x="168.6" y="162.5">1</text>
<text x="191.7" y="165.8">DQ0 --</text>
<text x="191.7" y="167.6">DQn, DM</text>
<text x="69.4" y="169.9">2</text>
<text x="78.5" y="173.1">BANK</text>
<text x="100.8" y="171.5">DM MASK LOGIC</text>
<text x="102.8" y="169.7">I/O GATING</text>
<text x="120.9" y="171.6">X</text>
<text x="155.6" y="171.7">REGISTERS</text>
<text x="157.5" y="170">INPUT</text>
<text x="172.2" y="169">DQS</text>
<text x="192" y="172.6">DQS</text>
<text x="17.2" y="176.4">BA0, BA1</text>
<text x="18.3" y="174.5">A0--A13,</text>
<text x="29.7" y="175.5">16</text>
<text x="33.7" y="176.4">REGISTER</text>
<text x="33.9" y="174.8">ADDRESS</text>
<text x="60.8" y="177.8">2</text>
<text x="76.9" y="174.9">CONTROL</text>
<text x="78.1" y="176.7">LOGIC</text>
<text x="131.9" y="179.6">X</text>
<text x="139.8" y="178.3">WRITE</text>
<text x="140.4" y="179.9">FIFO</text>
<text x="147.2" y="175.5">MASK</text>
<text x="150.1" y="179.5">2</text>
<text x="154.2" y="174.1">1</text>
<text x="154.2" y="178.1">1</text>
<text x="164.2" y="174.1">1</text>
<text x="164.2" y="178.1">1</text>
<text x="169.3" y="176.3">1</text>
<text x="138.9" y="183.2">DRIVERS</text>
<text x="141.5" y="181.5">&amp;</text>
<text x="149.9" y="183.9">X</text>
<text x="154.2" y="182.5">Y</text>
<text x="164.2" y="182.5">Y</text>
<text x="169.3" y="184.1">Y</text>
<text x="174.5" y="181.3">RCVRS</text>
<text x="77" y="191.4">COLUMN--</text>
<text x="103" y="188.8">DECODER</text>
<text x="103.5" y="187">COLUMN</text>
<text x="138.6" y="186.9">CK</text>
<text x="138.6" y="188.5">out</text>
<text x="143.8" y="186.7">CK</text>
<text x="144.4" y="188.3">in</text>
<text x="147.3" y="187.8">DATA</text>
<text x="154.2" y="186">Y</text>
<text x="164.2" y="186">Y</text>
<text x="59.1" y="194.5">12</text>
<text x="76.6" y="195.1">COUNTER/</text>
<text x="76.9" y="193.2">ADDRESS</text>
<text x="78.1" y="196.9">LATCH</text>
<text x="89.2" y="193">11</text>
<text x="137.1" y="193.8">CK</text>
<text x="156.3" y="193.9">COL0</text>
<text x="89.2" y="200.7">1</text>
<text x="98.5" y="199.1">COL0</text>
<text x="172" y="199.9">1</text>
</g>
</svg>
